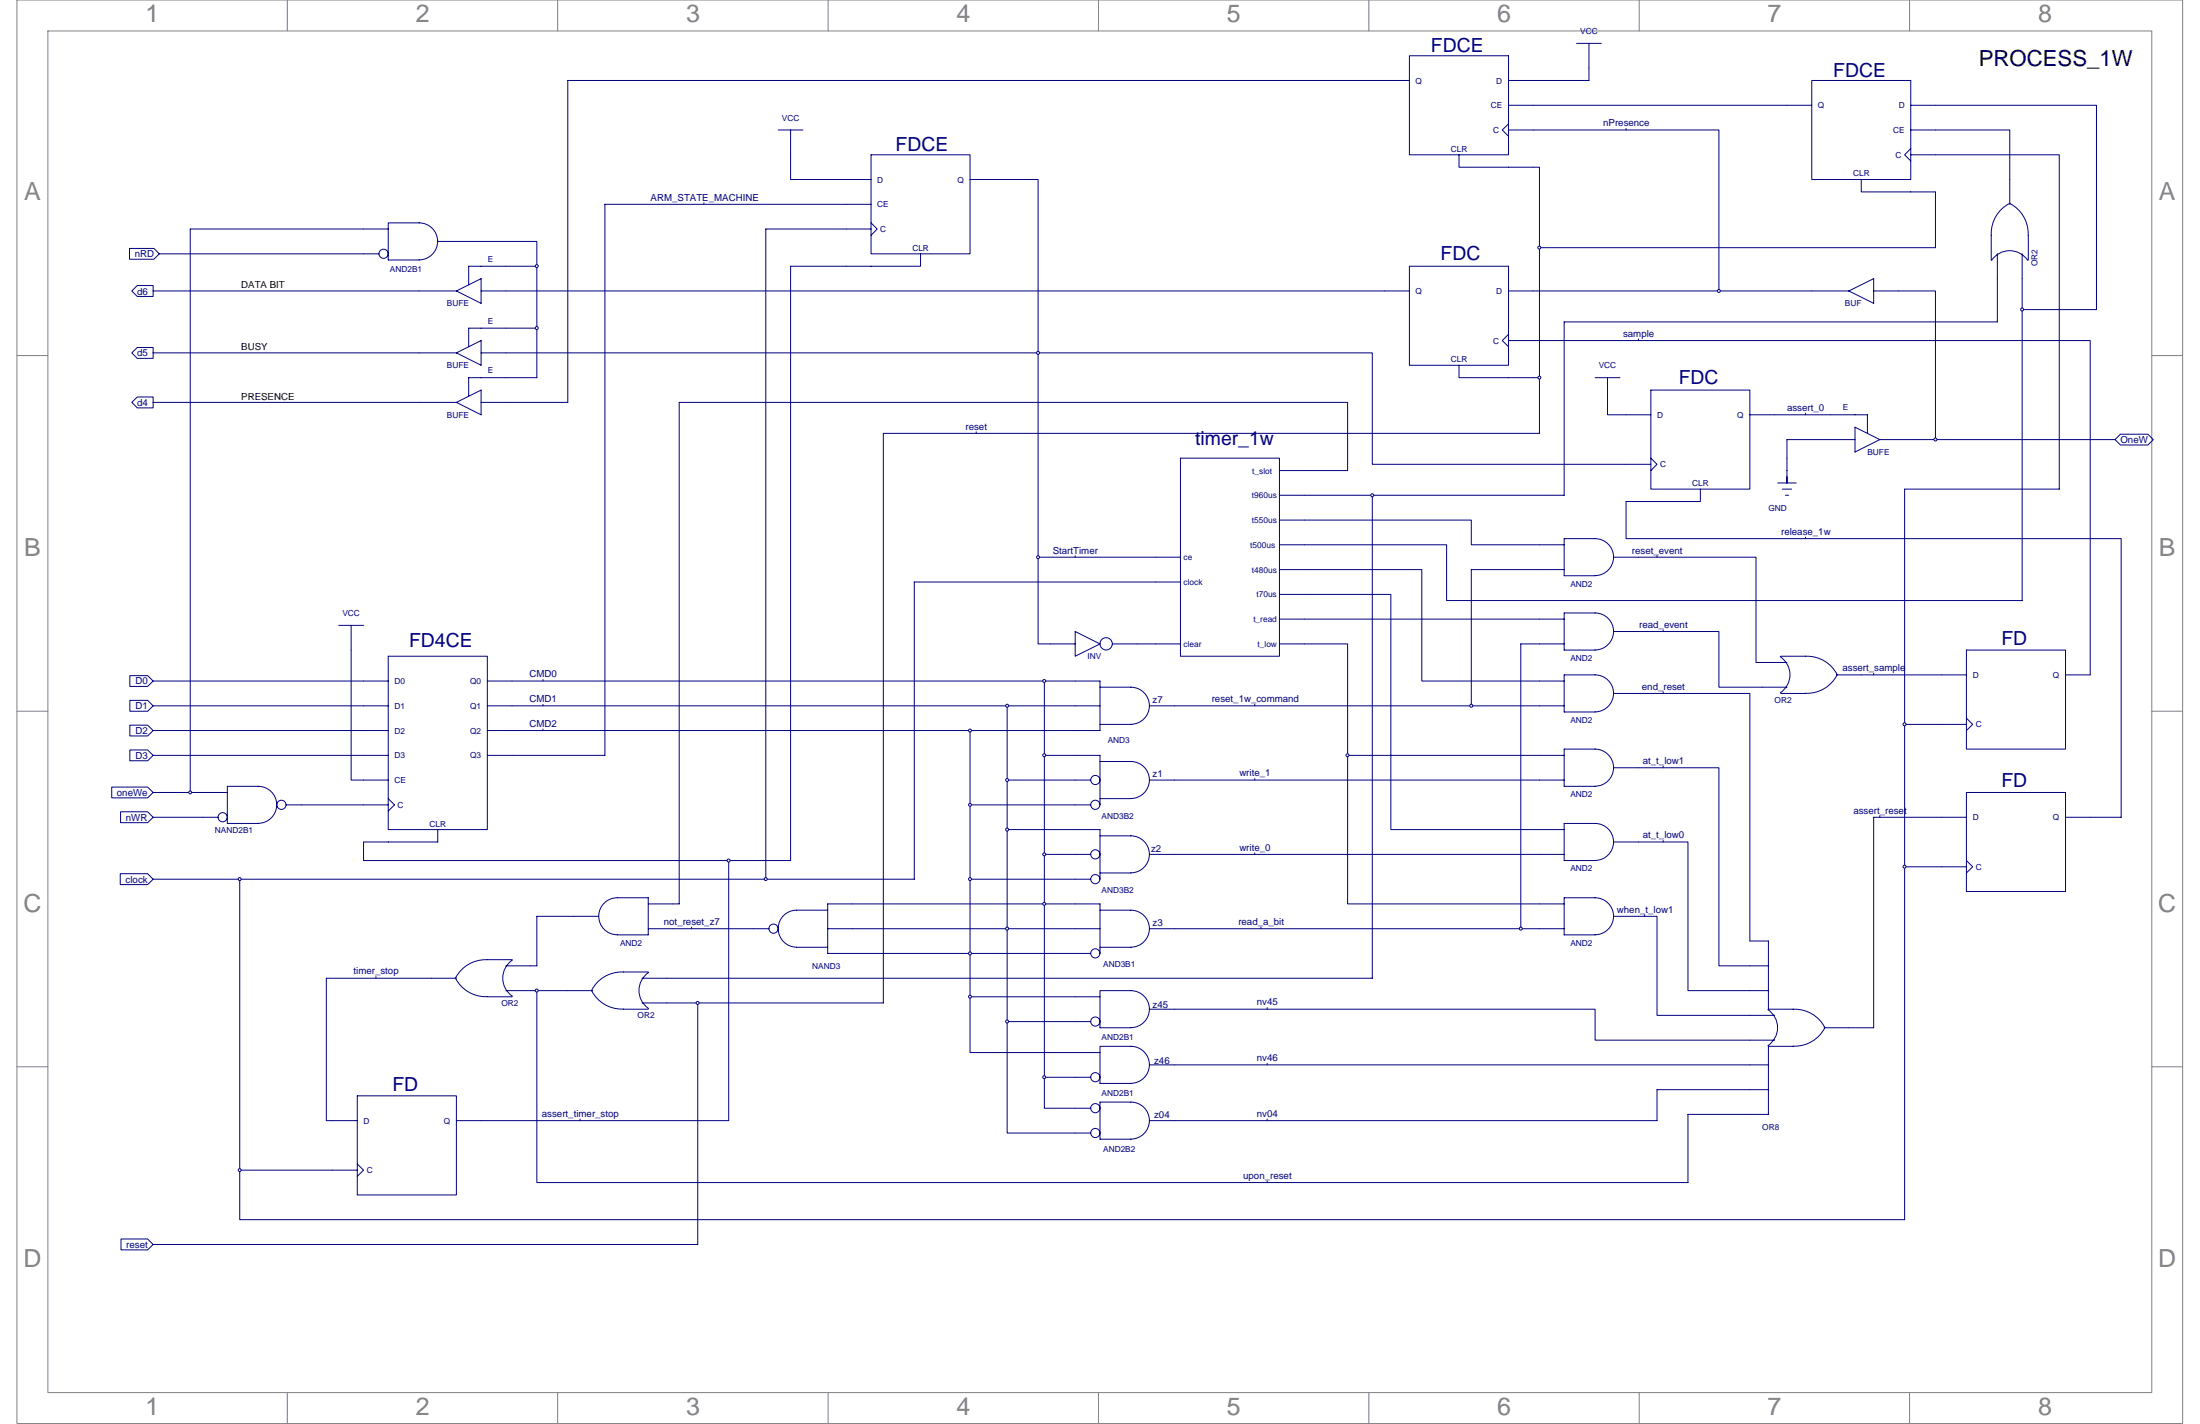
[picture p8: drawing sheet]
<svg xmlns="http://www.w3.org/2000/svg" width="432mm" height="279mm" viewBox="0 0 432 279" stroke-linecap="round" stroke-linejoin="round" font-family="sans-serif">
<g fill="none" stroke="#808080" stroke-width=".2">
<path d="M3.3 0h425.1v279.3h-425.1zM9.4 6.1h412.9v267.1h-412.9zM56.4 0v6.1M109.5 0v6.1M162.5 0v6.1M215.6 0v6.1M268.7 0v6.1M321.7 0v6.1M374.8 0v6.1M3.3 69.8h6.1M422.3 69.8h6.1M3.3 139.6h6.1"/>
<path d="M422.3 139.6h6.1M3.3 209.3h6.1M422.3 209.3h6.1M56.4 273.2v6.1M109.5 273.2v6.1M162.5 273.2v6.1M215.6 273.2v6.1M268.7 273.2v6.1M321.7 273.2v6.1M374.8 273.2v6.1"/>
</g>
<g fill="none" stroke="#000080" stroke-width=".2">
<path d="M99.3 57.1h172.5M372.6 57.1h7.3v29.2h35.2M315.5 79v2.4h3.7M376.2 86.3h3.7M321.6 109.3h23.1v20.7h1.2M325.2 109v.3M223.2 126.3h3.6M230.5 153.1h71.7M246.3 152.8v.3M321.6 150.6h15.8v38.9h6.1M326.4 150.3v.3M230.5 167.6h71.7"/>
<path d="M246.3 167.3v.3M230.5 208.9h113M248.7 208.6v.3"/>
</g>
<circle cx="379.9" cy="86.2" r=".3" fill="#fff" stroke="#000080" stroke-width=".2"/>
<g fill="none" stroke="#000080" stroke-width=".2">
<path d="M155.2 30.4v4.8h10.9M379.9 30.4h24.3v65.6h-30.4v46.1h7.3M166.1 44.9h-15.8v127.6M226.8 114.2h-47.3v58.3h-149.4M30.1 133.6h41.3M30.1 138.5h41.3M30.1 143.3h41.3M30.1 148.2h41.3M373.8 142.1v28h7.3M47.1 172.5v57.1h18.2M373.8 170.1v69.2h-326.7v-9.7M132.1 182.2h15.8"/>
<path d="M135.7 181.9v.3"/>
</g>
<g fill="#fff" stroke="#000080" stroke-width=".2">
<circle cx="47" cy="172.5" r=".29"/>
<circle cx="47" cy="229.6" r=".29"/>
<circle cx="150.3" cy="172.5" r=".29"/>
<circle cx="373.8" cy="142.1" r=".3"/>
<circle cx="373.8" cy="170.1" r=".3"/>
</g>
<path d="M30.1 57.1h52.2M90.8 47.4h14.6v26.7h-6.1M99.3 52.2h6.1M99.3 64.4h6.1M68.9 127.6v25.5h2.5" fill="none" stroke="#000080" stroke-width=".2"/>
<g fill="#fff" stroke="#000080" stroke-width=".2">
<circle cx="105.3" cy="52.2" r=".3"/>
<circle cx="105.3" cy="64.4" r=".3"/>
</g>
<g fill="none" stroke="#000080" stroke-width=".2">
<path d="M25.4 48.7h4.8l1.1 1.1-1.1 1.1h-4.8zM25.9 57.1l1-1.1h3.2v2.2h-3.2zM31.3 49.8h43.1M76.2 44.9h-38.9v110.6M82.3 43.7a3.6 3.6 0 0 1 3.6 3.7 3.6 3.6 0 0 1-3.6 3.6M82.3 43.7h-6.1v7.3h6.1M82.3 57.1h7.3M85.9 47.4h4.9M89.6 57.1l4.8-2.4v4.8zM94.4 57.1h4.9M99.3 52.2h-7.3v3.7M25.9 69.2l1-1h3.2v2.1h-3.2z"/>
<path d="M30.1 155.5h9.7"/>
<circle cx="75.3" cy="49.8" r=".9"/>
</g>
<circle cx="37.3" cy="155.5" r=".29" fill="#fff" stroke="#000080" stroke-width=".2"/>
<g fill="none" stroke="#000080" stroke-width=".2">
<path d="M166.1 52.2h-10.9v116.6h-12.2M25.5 137.4h3.5l1.1 1.1-1.1 1.1h-3.5zM25.5 132.6h3.5l1.1 1-1.1 1.1h-3.5zM71.4 133.6h4.8M71.4 138.5h4.8M76.2 128.8h19.5v34h-19.5zM95.7 133.6h4.8M95.7 138.5h4.8M25.5 147.2h3.5l1.1 1-1.1 1.1h-3.5zM25.5 142.3h3.5l1.1 1-1.1 1.1h-3.5zM59.2 157.9h17M71.4 143.3h4.8"/>
<path d="M71.4 148.2h4.8M71.4 153.1h4.8M76.2 156.7l1.2 1.2-1.2 1.2M95.7 143.3h4.8M95.7 148.2h4.8M30.1 160.4h9.7M85.9 162.8v2.4h-14.5v3.6h71.6v51.1h-48.6M113.9 219.6v.3"/>
</g>
<circle cx="143" cy="168.8" r=".3" fill="#fff" stroke="#000080" stroke-width=".2"/>
<g fill="none" stroke="#000080" stroke-width=".2">
<path d="M138.2 39.8v.3M166.1 35.2h4.9M171 30.4h19.4v19.4h-19.4zM190.4 35.2h4.8M166.1 44.9h4.9M171 43.7l1.2 1.2-1.2 1.3M171 40.1h-52.3v108.1h-18.2M180.7 49.8v2.4h-14.6M271.8 57.1h4.8M276.6 52.2h19.5v19.5h-19.5zM296.1 57.1h4.8M355.6 57.1h7.3"/>
<path d="M362.9 57.1l4.8-2.4v4.8zM367.7 57.1h4.9M286.4 71.7v2.4h14.5M296.1 66.8h114.2v65.6M296.1 65.6l-1.2 1.2 1.2 1.2M321.6 66.5v.3M324 76.5h19.5v19.5h-19.5zM231.7 89.9h19.4v38.9h-19.4zM251.1 97.2h4.9M251.1 92.3h4.9M319.2 81.4h4.8M319.2 91.1h4.8"/>
<path d="M324 89.9l1.2 1.2-1.2 1.2M333.7 96v2.4h-14.5v7.3h97.1v54.7h-6M343.5 81.4h23v3.6M348.9 94.8h3.7M349.8 96h1.8M350.4 97.2h.6M354.4 81.1v.3M364.1 86.3h-13.4v8.5M364.1 83.8l4.9 2.5-4.9 2.4zM369 86.3h7.2M226.8 109.3h4.9M226.8 114.2h4.9"/>
<path d="M251.1 116.6h21.9v46.2h29.2M251.1 111.8h4.9M251.1 102h4.9M251.1 106.9h4.9M354.4 105.4v.3M66.5 122.7h4.9M68.9 122.7v4.9M206.2 126.3h4.8M211 123.9l4.9 2.4-4.9 2.5zM218.3 126.3h4.9M226.8 126.3h4.9M251.1 126.3h13.4v21.9h37.7"/>
<path d="M251.1 121.5h4.9M345.9 134.8h4.8M345.9 130h4.8M349.4 128.9a4.2 4.2 0 0 1 0 7M349.5 128.8h4.9a6.7 6.7 0 0 1 6.2 3.5M349.5 136.1h4.9M360.4 132.4h20.7M360.6 132.5a6.6 6.6 0 0 1-6.2 3.5M367.7 132.1v.3M264.5 148.2v29.2h37.7M23.6 171.4h5.4l1.1 1.1-1.1 1.1h-5.4zM117.5 179.8h-12.1v9.7h-6.1"/>
<path d="M118.6 177.2a3.6 3.6 0 0 1 2.5-1.1h6.1v7.3h-6.1a3.6 3.6 0 0 1-3.3-2.2 3.6 3.6 0 0 1 .8-4zM127.2 177.4h4.9M162.5 178.6h-6.1a3.6 3.6 0 0 0-3.7 3.6 3.6 3.6 0 0 0 3.7 3.6M167.3 177.4h-4.8v9.7h4.8M73.8 191.6v.3M89.4 192a6.6 6.6 0 0 0 6.2 3.5M89.6 191.9h-25.5v28h6M95.7 195.6h4.8M99.3 194.4h4.8M100.5 188.3h-4.9a6.7 6.7 0 0 0-6.2 3.6M100.6 188.4a4.3 4.3 0 0 0 0 7.1M111.4 194.4h4.9"/>
<path d="M116.1 194.4a6.6 6.6 0 0 0 6.2 3.6M122.3 190.7a6.7 6.7 0 0 0-6.2 3.6M122.4 190.7h4.8M122.4 198h4.8M126 191.9h4.9M126 196.8h4.9M127.2 182.2h4.9M127.3 190.8a4.2 4.2 0 0 0 0 7.1M147.9 182.2h3M156.4 185.9h6.1M162.5 182.2h4.8M70.1 215h19.5v19.5h-19.5z"/>
<path d="M89.6 219.9h4.8M65.3 229.6h4.8M70.1 228.4l1.3 1.2-1.3 1.2M23.7 243.1h5.3l1.1 1.1-1.1 1h-5.3z"/>
<circle cx="217.1" cy="126.3" r="1.21"/>
<circle cx="151.8" cy="182.2" r=".9"/>
</g>
<circle cx="264.5" cy="148.2" r=".3" fill="#fff" stroke="#000080" stroke-width=".2"/>
<g fill="none" stroke="#000080" stroke-width=".2">
<path d="M381.1 132.4h4.9M386 127.6h19.4v19.4h-19.4zM405.4 132.4h4.9M302.2 153.1h4.8M302.2 148.2h4.8M307 147h6.1a3.6 3.6 0 0 1 3.6 3.6 3.6 3.6 0 0 1-3.6 3.7h-6.1zM316.7 150.6h4.9M381.1 142.1h4.9M386 140.9l1.2 1.2-1.2 1.2M386 155.5h19.4v19.4h-19.4zM302.2 167.6h4.8M302.2 162.8h4.8"/>
<path d="M307 161.6h6.1a3.6 3.6 0 0 1 3.6 3.6 3.6 3.6 0 0 1-3.6 3.6h-6.1zM316.7 165.2h14.6v29.2h12.2M326.4 164.9v.3M369 160v.4M381.1 170.1h4.9M386 168.8l1.2 1.3-1.2 1.2M386 160.4h-18.3v41.3h-4.8M405.4 160.4h4.9M104.1 194.4h1.3v37.6h225.9v-13.3h12.2M105.4 194.4h6"/>
</g>
<circle cx="105.3" cy="194.3" r=".3" fill="#fff" stroke="#000080" stroke-width=".2"/>
<g fill="none" stroke="#000080" stroke-width=".2">
<path d="M302.2 111.8h-13.4v26.7M211 133.6h4.9v9.7h-4.9M211 138.5h4.9M215.9 134.8h6.1M222 134.8a3.6 3.6 0 0 1 3.6 3.7 3.6 3.6 0 0 1-3.6 3.6M225.6 138.5h76.6M246.3 138.2v.3M321.6 136.1h21.9v48.5h3.6v13.4h4.9M326.4 135.7v.4M211 148.2h4.9v9.7M211 157.9h3.1M211 153.1h3.1"/>
<path d="M215.9 142.1h6.1M215.9 156.7h6.1M215.9 149.4h6.1M222 149.4a3.6 3.6 0 0 1 3.6 3.6 3.6 3.6 0 0 1-3.6 3.7M225.6 153.1h4.9M211 177.4h4.9v9.7M211 162.8h4.9v9.7M211 172.5h3.1M211 167.6h3.1M215.9 171.3h6.1M215.9 164h6.1M215.9 178.6h6.1"/>
<path d="M222 164a3.6 3.6 0 0 1 3.6 3.6 3.6 3.6 0 0 1-3.6 3.7M222 178.6a3.6 3.6 0 0 1 3.6 3.6 3.6 3.6 0 0 1-3.6 3.6M225.6 167.6h4.9M302.2 177.4h4.8M307 176.1h6.1a3.6 3.6 0 0 1 3.6 3.7 3.6 3.6 0 0 1-3.6 3.6h-6.1zM316.7 179.8h8.5v19.4h23.1M322.8 179.5v.3M211 182.2h4.9M211 187.1h3.1M211 195.6h4.9M215.9 185.9h6.1M222 194.4a3.6 3.6 0 0 1 3.6 3.6 3.6 3.6 0 0 1-3.6 3.6"/>
<path d="M222 194.4h-6.1v7.3h6.1M225.6 198h87.5v6.1h35.2M225.6 182.2h4.9M248.7 197.7v.3M302.2 182.2h4.8M343.5 194.4h3.6M343.5 189.5h3.6M347 198.1a4.2 4.2 0 0 1 0 7.1M351.9 198a6.7 6.7 0 0 1 6.2 3.6M211 200.4h3.1M211 206.5h4.9M211 211.4h3.1"/>
<path d="M211 217.4h3.1M222 205.3a3.6 3.6 0 0 1 3.6 3.6 3.6 3.6 0 0 1-3.6 3.7M222 216.2a3.6 3.6 0 0 1 3.6 3.7 3.6 3.6 0 0 1-3.6 3.6M222 205.3h-6.1v7.3h6.1M222 216.2h-6.1v7.3h6.1M225.6 208.9h4.9M248.7 219.6v.3M343.5 208.9h3.6M347.1 213.8h-21.9v6.1h-99.6M352 205.3h-4.9v13.4h-3.6M358 201.7h4.9M358.1 201.7a6.6 6.6 0 0 1-6.2 3.6"/>
<path d="M211 222.3h3.1M248.7 231.7v.3"/>
<circle cx="215" cy="157.9" r=".9"/>
<circle cx="215" cy="153" r=".9"/>
<circle cx="215" cy="167.6" r=".9"/>
<circle cx="215" cy="172.5" r=".9"/>
<circle cx="215" cy="187.1" r=".9"/>
<circle cx="215" cy="217.4" r=".9"/>
<circle cx="215" cy="200.4" r=".9"/>
<circle cx="215" cy="211.4" r=".9"/>
<circle cx="215" cy="222.3" r=".9"/>
</g>
<circle cx="288.8" cy="138.5" r=".3" fill="#fff" stroke="#000080" stroke-width=".2"/>
<path d="M256 121.5h46.2M302.2 138.5h4.8M302.2 133.6h4.8M302.2 126.3h-3.7v55.9M307 132.4h6.1a3.6 3.6 0 0 1 3.6 3.6 3.6 3.6 0 0 1-3.6 3.7h-6.1zM316.7 136.1h4.9M230.5 182.2h71.7M247.5 181.9v.3" fill="none" stroke="#000080" stroke-width=".2"/>
<circle cx="298.5" cy="182.2" r=".3" fill="#fff" stroke="#000080" stroke-width=".2"/>
<g fill="none" stroke="#000080" stroke-width=".2">
<path d="M195.2 35.2h8.6v34h65.5v21.9h49.9M99.3 69.2h104.5v57.1h2.4M203.8 109.3h23M302.2 111.8h4.8M302.2 106.9h4.8M307 105.7h6.1a3.6 3.6 0 0 1 3.6 3.6 3.6 3.6 0 0 1-3.6 3.6l-6.1 .1zM316.7 109.3h4.9M302.2 126.3h4.8M302.2 121.5h4.8M307 120.3h6.1a3.6 3.6 0 0 1 3.6 3.6 3.6 3.6 0 0 1-3.6 3.6l-6.1 .1zM316.7 123.9h20.7v10.9h8.5M326.4 123.6v.3"/>
<path d="M21.9 154.4h7.1l1.1 1.1-1.1 1h-7.1zM23.7 159.3h5.3l1.1 1.1-1.1 1h-5.3zM39.8 155.5h4.8M56.2 157.9h3M39.8 160.4h3M50.7 161.5a3.6 3.6 0 0 0 3.6-3.6 3.6 3.6 0 0 0-3.6-3.6h-6.1v7.3h6.1"/>
<circle cx="55.2" cy="157.9" r=".9"/>
<circle cx="43.7" cy="160.3" r=".9"/>
</g>
<g fill="#fff" stroke="#000080" stroke-width=".2">
<circle cx="203.7" cy="69.2" r=".29"/>
<circle cx="203.7" cy="109.3" r=".29"/>
</g>
<g fill="none" stroke="#000080" stroke-width=".2">
<path d="M276.6 10.9h19.5v19.5h-19.5zM276.6 15.8h-165.2v63.2h-17M311.9 13.4v2.4h-15.8M152.7 25.5h4.9M155.2 25.5v4.9M286.4 30.4v2.4h14.5M296.1 24.3l-1.2 1.2 1.2 1.2M296.1 25.5h4.8M296.1 20.7h4.8M25.9 79l1-1.1h3.2v2.1h-3.2zM30.1 69.2h59.5M30.1 79h59.5"/>
<path d="M89.6 69.2l4.8-2.4v4.9zM89.6 79l4.8-2.5v4.9zM94.4 69.2h4.9M99.3 64.4h-7.3v3.6M99.3 74.1h-7.3v3.6M211 109v.3M100.5 133.6h104.5v77.8h6M106.6 133.3v.3M205 133.6h6M205 148.2h6M167.3 177.4h43.7M205 167.6h6"/>
<path d="M205 211.4v6h6"/>
</g>
<g fill="#fff" stroke="#000080" stroke-width=".2">
<circle cx="205" cy="133.6" r=".29"/>
<circle cx="205" cy="148.2" r=".3"/>
<circle cx="205" cy="167.6" r=".29"/>
<circle cx="205" cy="177.3" r=".29"/>
<circle cx="205" cy="211.4" r=".29"/>
</g>
<path d="M100.5 138.5h110.5M106.6 138.2v.3M197.7 138.5v14.6h13.3M197.7 153.1v9.7h13.3M197.7 162.8v19.4h13.3M167.3 182.2h30.4v18.2h13.3M197.7 200.4v21.9h13.3" fill="none" stroke="#000080" stroke-width=".2"/>
<g fill="#fff" stroke="#000080" stroke-width=".2">
<circle cx="197.7" cy="138.5" r=".3"/>
<circle cx="197.7" cy="153.1" r=".3"/>
<circle cx="197.7" cy="162.8" r=".3"/>
<circle cx="197.7" cy="182.2" r=".3"/>
<circle cx="197.7" cy="200.4" r=".3"/>
</g>
<path d="M100.5 143.3h110.5M106.6 143v.3M190.4 143.3v14.6h20.6M190.4 157.9v14.6h20.6M190.4 172.5v14.6h20.6M167.3 187.1h23.1v8.5h20.6M190.4 195.6v10.9h20.6" fill="none" stroke="#000080" stroke-width=".2"/>
<g fill="#fff" stroke="#000080" stroke-width=".2">
<circle cx="190.4" cy="143.3" r=".29"/>
<circle cx="190.4" cy="157.9" r=".29"/>
<circle cx="190.4" cy="172.5" r=".29"/>
<circle cx="190.4" cy="187.1" r=".29"/>
<circle cx="190.4" cy="195.6" r=".29"/>
</g>
<path d="M300.9 25.5h36.5v31.6h18.2M319.2 25.2v.3M300.9 57.1h36.5M313.1 74.1h4.8M315.5 74.1v4.9" fill="none" stroke="#000080" stroke-width=".2"/>
<circle cx="337.4" cy="57.1" r=".29" fill="#fff" stroke="#000080" stroke-width=".2"/>
<path d="M355.6 15.8h19.4v19.4h-19.4zM300.9 32.8h1.3v52.2h-128.8v111.8h-36.5M300.9 20.7h54.7M365.3 35.2v2.5h14.6v10.9h-77.7M375 29.1l-1.2 1.3 1.2 1.2M375 30.4h4.9M375 25.5h4.9M375 20.7h4.9M300.9 74.1h1.3M130.9 196.8h6v47.4h-106.8" fill="none" stroke="#000080" stroke-width=".2"/>
<circle cx="136.9" cy="196.8" r=".3" fill="#fff" stroke="#000080" stroke-width=".2"/>
<path d="M191.6 84.7v.3" fill="none" stroke="#000080" stroke-width=".2"/>
<g fill="#fff" stroke="#000080" stroke-width=".2">
<circle cx="302.1" cy="48.6" r=".3"/>
<circle cx="302.1" cy="74.1" r=".29"/>
</g>
<g fill="none" stroke="#000080" stroke-width=".2">
<path d="M309.4 8.5h4.9M311.9 8.5v4.9M379.9 25.5h14.6v14.6M379.9 20.7h31.6v40h-14.6v-10.9M394.4 39.9a6.7 6.7 0 0 0-3.6 6.2M394.5 39.9a6.6 6.6 0 0 1 3.6 6.2M390.8 46.2v4.8M390.9 51.1a4.3 4.3 0 0 1 7.1 0M392 49.8v4.9M398.1 46.2v4.8M396.9 60.7v57.1h-113v-10.9h-27.9M256 92.3h8.5v-13.3h-131.2v98.4h-1.2"/>
<path d="M416.2 85.2h5.4l1 1.1-1 1h-5.4l-1.1-1zM256 102h32.8v4.9h13.4M256 111.8h23.1v21.8h23.1"/>
</g>
<circle cx="396.9" cy="60.7" r=".29" fill="#fff" stroke="#000080" stroke-width=".2"/>
<path d="M392 54.7v8.5h-85v34h-37.7M256 97.2h13.3v94.7h-138.4" fill="none" stroke="#000080" stroke-width=".2"/>
<circle cx="269.3" cy="97.2" r=".29" fill="#fff" stroke="#000080" stroke-width=".2"/>
<g font-size="4.9" fill="#808080">
<text x="28.5" y="4.4">1</text>
<text x="81.6" y="4.4">2</text>
<text x="134.7" y="4.4">3</text>
<text x="187.7" y="4.4">4</text>
<text x="240.8" y="4.4">5</text>
<text x="293.9" y="4.4">6</text>
<text x="346.9" y="4.4">7</text>
<text x="400" y="4.4">8</text>
<text x="4.7" y="39.3">A</text>
<text x="423.7" y="39.3">A</text>
<text x="4.7" y="109.1">B</text>
<text x="423.7" y="109.1">B</text>
<text x="4.6" y="178.9">C</text>
<text x="423.6" y="178.9">C</text>
<text x="4.6" y="248.6">D</text>
<text x="423.6" y="248.6">D</text>
<text x="28.5" y="277.6">1</text>
<text x="81.6" y="277.6">2</text>
<text x="134.7" y="277.6">3</text>
<text x="187.7" y="277.6">4</text>
<text x="240.8" y="277.6">5</text>
<text x="293.9" y="277.6">6</text>
<text x="346.9" y="277.6">7</text>
<text x="400" y="277.6">8</text>
</g>
<text font-size="4.3" x="388.4" y="13">PROCESS_1W</text>
<g font-size="3.8" fill="#000080">
<text x="280.9" y="10.2">FDCE</text>
<text x="359.8" y="15.1">FDCE</text>
<text x="175.8" y="29.7">FDCE</text>
<text x="282.7" y="50.9">FDC</text>
<text x="329.5" y="75.2">FDC</text>
<text x="234.6" y="87.2">timer_1w</text>
<text x="80.3" y="126.9">FD4CE</text>
<text x="392.8" y="126.6">FD</text>
<text x="392.8" y="154.5">FD</text>
<text x="77" y="214">FD</text>
</g>
<g font-size="1.9" fill="#000080">
<text x="314.7" y="24.8">nPresence</text>
<text x="127.7" y="39.4">ARM_STATE_MACHINE</text>
<text x="26.5" y="50.5">nRD</text>
<text x="26.9" y="57.8">d6</text>
<text x="26.9" y="69.9">d5</text>
<text x="318.6" y="66.1">sample</text>
<text x="26.9" y="79.7">d4</text>
<text x="350.8" y="80.7">assert_0</text>
<text x="189.5" y="84.3">reset</text>
<text x="416.2" y="86.9">OneW</text>
<text x="349.6" y="105">release_1w</text>
<text x="206.6" y="108.6">StartTimer</text>
<text x="320.3" y="108.6">reset_event</text>
<text x="321.7" y="123.2">read_event</text>
<text x="361.6" y="131.7">assert_sample</text>
<text x="26.6" y="134.3">D0</text>
<text x="103.9" y="132.9">CMD0</text>
<text x="103.9" y="137.8">CMD1</text>
<text x="226.2" y="138">z7</text>
<text x="237.8" y="137.8">reset_1w_command</text>
<text x="322.3" y="135.3">end_reset</text>
<text x="26.6" y="139.2">D1</text>
<text x="103.9" y="142.6">CMD2</text>
<text x="26.6" y="148.9">D3</text>
<text x="26.6" y="144">D2</text>
<text x="322.4" y="149.9">at_t_low1</text>
<text x="226.2" y="152.5">z1</text>
<text x="243.2" y="152.3">write_1</text>
<text x="22.9" y="156.2">oneWe</text>
<text x="24.7" y="161">nWR</text>
<text x="363.8" y="159.6">assert_reset</text>
<text x="225.9" y="167.1">z2</text>
<text x="243.2" y="166.9">write_0</text>
<text x="322.4" y="164.5">at_t_low0</text>
<text x="24.7" y="173.2">clock</text>
<text x="317.4" y="179.1">when_t_low1</text>
<text x="130.3" y="181.5">not_reset_z7</text>
<text x="226.2" y="181.7">z3</text>
<text x="243.1" y="181.5">read_a_bit</text>
<text x="69.4" y="191.2">timer_stop</text>
<text x="226.2" y="197.8">z45</text>
<text x="246.7" y="197.3">nv45</text>
<text x="226.5" y="208.7">z46</text>
<text x="246.7" y="208.2">nv46</text>
<text x="106.4" y="219.1">assert_timer_stop</text>
<text x="226.5" y="219.4">z04</text>
<text x="246.7" y="219.1">nv04</text>
<text x="244" y="231.3">upon_reset</text>
<text x="24.8" y="244.9">reset</text>
</g>
<g font-size="1.9">
<text x="47.3" y="56.6">DATA BIT</text>
<text x="47.3" y="68.7">BUSY</text>
<text x="47.3" y="78.4">PRESENCE</text>
</g>
<g font-size="1.6" fill="#000080">
<text x="310.2" y="6.7">VCC</text>
<text x="277.9" y="16.4">Q</text>
<text x="293.7" y="16.4">D</text>
<text x="153.5" y="23.7">VCC</text>
<text x="292.6" y="21.3">CE</text>
<text x="356.8" y="21.3">Q</text>
<text x="372.7" y="21.3">D</text>
<text x="284.8" y="29.8">CLR</text>
<text x="293.1" y="26.1">C</text>
<text x="371.6" y="26.1">CE</text>
<text x="172.2" y="35.8">D</text>
<text x="187.9" y="35.8">Q</text>
<text x="363.7" y="34.6">CLR</text>
<text x="372" y="31">C</text>
<text x="172.2" y="40.7">CE</text>
<text x="172.8" y="45.6">C</text>
<text x="76.5" y="53.4">AND2B1</text>
<text x="95.8" y="51.3">E</text>
<text x="179.1" y="49.2">CLR</text>
<text x="399.9" y="52.2" transform="rotate(-90 399.9 52.2)">OR2</text>
<text x="277.9" y="57.7">Q</text>
<text x="293.7" y="57.7">D</text>
<text x="87.7" y="60.1">BUFE</text>
<text x="95.8" y="63.5">E</text>
<text x="362.1" y="60.1">BUF</text>
<text x="284.8" y="71.1">CLR</text>
<text x="293.1" y="67.4">C</text>
<text x="87.7" y="72.3">BUFE</text>
<text x="95.8" y="73.2">E</text>
<text x="313.8" y="72.3">VCC</text>
<text x="87.7" y="82">BUFE</text>
<text x="325.2" y="82">D</text>
<text x="341" y="82">Q</text>
<text x="361.7" y="80.5">E</text>
<text x="366.5" y="89.3">BUFE</text>
<text x="245.8" y="92.9">t_slot</text>
<text x="325.8" y="91.7">C</text>
<text x="332.1" y="95.4">CLR</text>
<text x="245.7" y="97.8">t960us</text>
<text x="347.1" y="100.2">GND</text>
<text x="245.4" y="107.5">t500us</text>
<text x="245.7" y="102.7">t550us</text>
<text x="232.3" y="109.9">ce</text>
<text x="245.7" y="112.4">t480us</text>
<text x="232.3" y="114.8">clock</text>
<text x="246.6" y="117.2">t70us</text>
<text x="308.2" y="115.1">AND2</text>
<text x="67.2" y="120.9">VCC</text>
<text x="246" y="122.1">t_read</text>
<text x="213.5" y="129.4">INV</text>
<text x="232.3" y="126.9">clear</text>
<text x="246.8" y="126.9">t_low</text>
<text x="308.2" y="129.7">AND2</text>
<text x="77.4" y="134.2">D0</text>
<text x="92.3" y="134.2">Q0</text>
<text x="348.3" y="137.9">OR2</text>
<text x="387.2" y="133">D</text>
<text x="402.9" y="133">Q</text>
<text x="77.4" y="139.1">D1</text>
<text x="77.4" y="144">D2</text>
<text x="92.3" y="139.1">Q1</text>
<text x="92.3" y="144">Q2</text>
<text x="308.2" y="141.8">AND2</text>
<text x="387.8" y="142.7">C</text>
<text x="77.4" y="148.8">D3</text>
<text x="92.3" y="148.8">Q3</text>
<text x="217.4" y="145.8">AND3</text>
<text x="77.4" y="153.7">CE</text>
<text x="78" y="158.5">C</text>
<text x="216.2" y="160.7">AND3B2</text>
<text x="308.2" y="156.4">AND2</text>
<text x="387.2" y="161">D</text>
<text x="402.9" y="161">Q</text>
<text x="42.2" y="163.4">NAND2B1</text>
<text x="84.3" y="162.2">CLR</text>
<text x="308.2" y="171">AND2</text>
<text x="387.8" y="170.7">C</text>
<text x="216.2" y="175.2">AND3B2</text>
<text x="121.7" y="185.6">AND2</text>
<text x="308.2" y="185.6">AND2</text>
<text x="159.4" y="190.1">NAND3</text>
<text x="216.5" y="189.8">AND3B1</text>
<text x="98.4" y="197.4">OR2</text>
<text x="125.1" y="199.8">OR2</text>
<text x="216.2" y="204.1">AND2B1</text>
<text x="216.2" y="215">AND2B1</text>
<text x="71.4" y="220.5">D</text>
<text x="87.1" y="220.5">Q</text>
<text x="345.9" y="221.7">OR8</text>
<text x="216.5" y="226">AND2B2</text>
<text x="72" y="230.2">C</text>
</g>
</svg>
